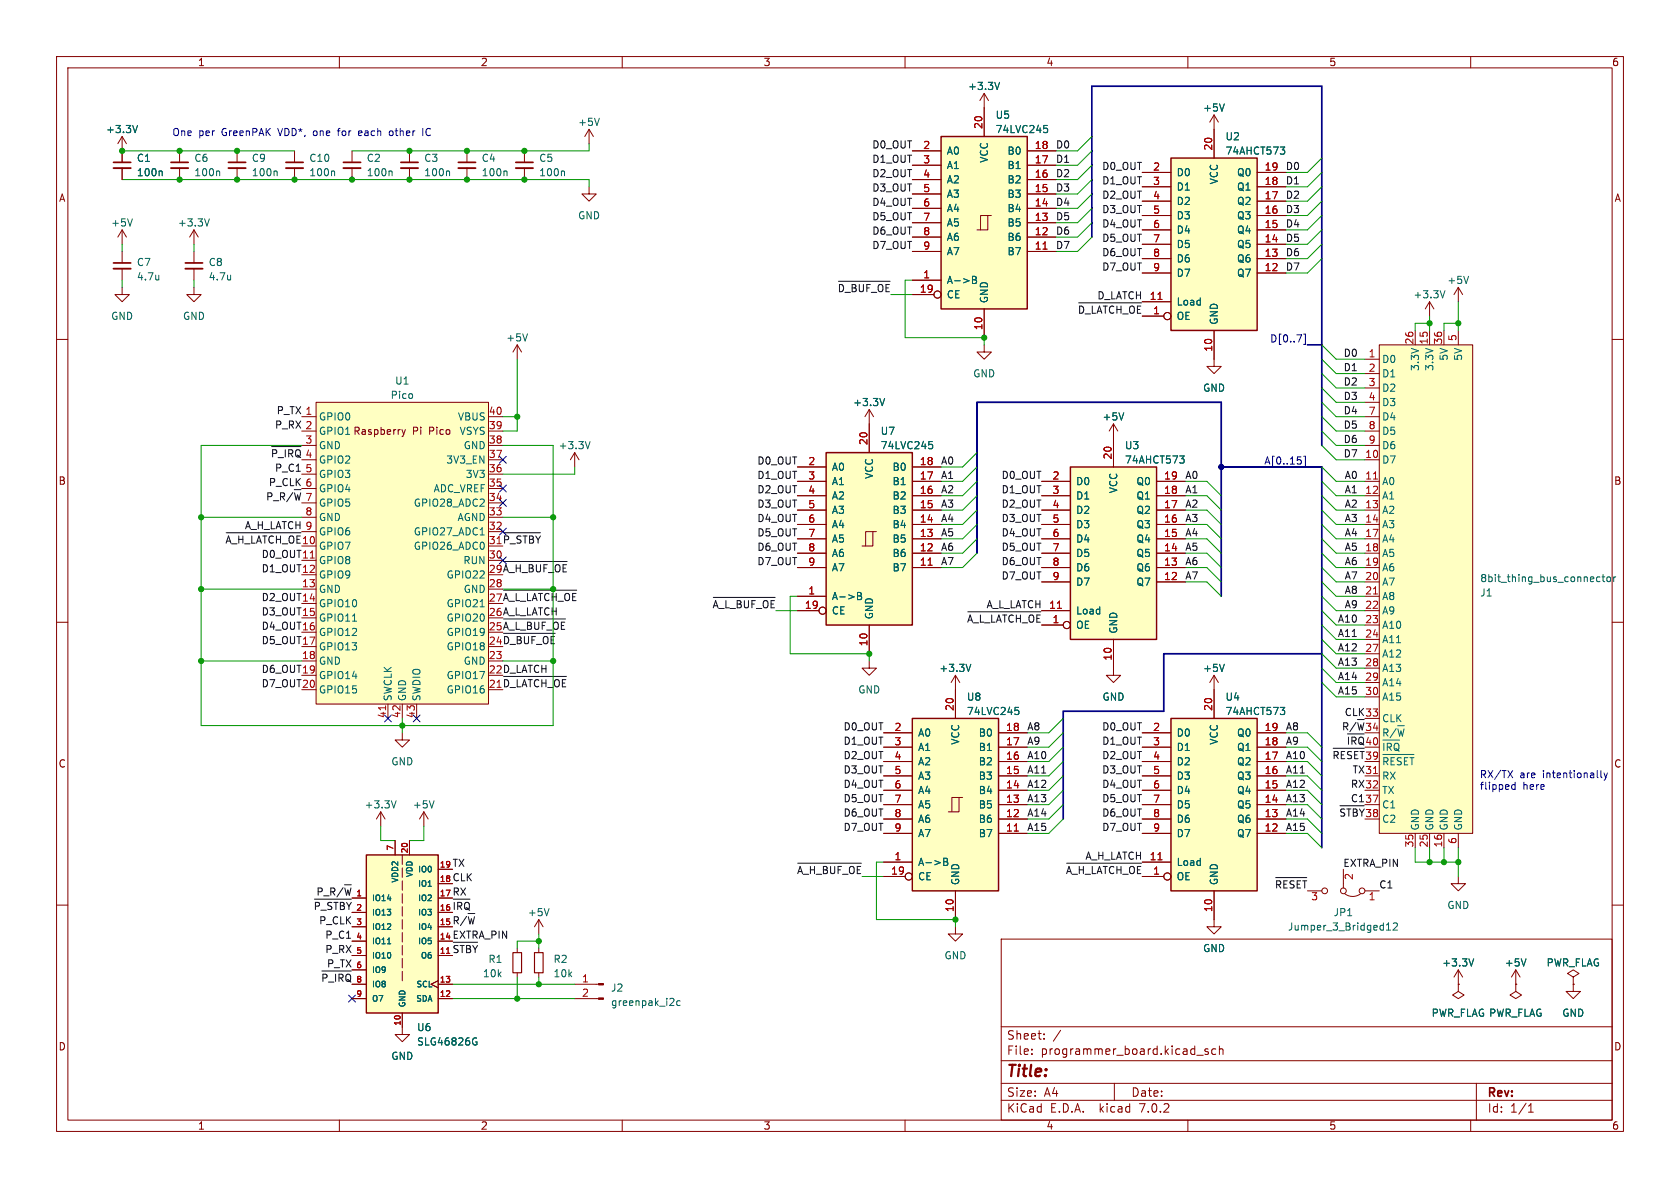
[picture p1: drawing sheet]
<svg xmlns="http://www.w3.org/2000/svg" width="297mm" height="210mm" viewBox="0 0 297 210" stroke-linecap="round" stroke-linejoin="round" font-family="sans-serif">
<g fill="none" stroke="#840000" stroke-width=".18">
<path d="M10 10h277v190h-277zM12 12h273v186h-273zM60 10v2M110 10v2M160 10v2M174 16.5l-.8 1.3M174 16.5v7.6M174 16.5l.8 1.3M210 10v2M260 10v2M21.6 24.1l-.8 1.3M21.6 24.1v4.6"/>
<path d="M21.6 29.7v2.1M21.6 24.1l.8 1.3M31.7 26.7v2M31.7 29.7v2.1M41.9 26.7v2M41.9 29.7v2.1M52.1 26.7v2M52.1 29.7v2.1M62.2 26.7v2M62.2 29.7v2.1M72.4 26.7v2M72.4 29.7v2.1"/>
<path d="M82.5 26.7v2M82.5 29.7v2.1M92.7 26.7v2M92.7 29.7v2.1M104.1 33v1.3h1.3l-1.3 1.3-1.2-1.3h1.2M104.1 22.9l-.7 1.2M104.1 22.9v2.5M104.1 22.9l.8 1.2M161.3 39.4h5.1M161.3 36.8h5.1M161.3 34.3h5.1M161.3 31.8h5.1"/>
<path d="M161.3 29.2h5.1M161.3 26.7h5.1M174.6 38.1h-1.2v2.5M175.3 38.1h-.7v2.5h-1.9M181.6 39.4h5.1M181.6 36.8h5.1M181.6 34.3h5.1M181.6 31.8h5.1M181.6 29.2h5.1M181.6 26.7h5.1M201.9 38.1h5.1M201.9 35.6h5.1"/>
<path d="M201.9 33h5.1M201.9 30.5h5.1M214.6 20.3v7.6M214.6 20.3l-.7 1.3M214.6 20.3l.8 1.3M222.2 38.1h5.1M222.2 35.6h5.1M222.2 33h5.1M222.2 30.5h5.1M10 60h2M21.6 50.8v1.3h1.3l-1.3 1.2-1.3-1.2h1.3M21.6 40.6v2.6"/>
<path d="M21.6 44.5v2M21.6 47.5v2M21.6 40.6l-.8 1.3M21.6 40.6l.8 1.3M34.3 50.8v1.3h1.3l-1.3 1.2-1.3-1.2h1.3M34.3 40.6l-.8 1.3M34.3 40.6v2.6M34.3 44.5v2M34.3 47.5v2M34.3 40.6l.8 1.3M161.3 49.5h5.1M161.3 44.5h5.1"/>
<path d="M161.3 41.9h5.1M161.3 52.1h3.8M174 54.6v5.1M181.6 44.5h5.1M181.6 41.9h5.1M201.9 55.9h3.8M201.9 53.3h5.1M201.9 48.3h5.1M201.9 45.7h5.1M201.9 43.2h5.1M201.9 40.6h5.1M214.6 58.4v6.4h1.3l-1.3 1.2-1.2-1.2h1.2"/>
<path d="M222.2 48.3h5.1M222.2 45.7h5.1M222.2 43.2h5.1M222.2 40.6h5.1M250.2 58.4v2.6M252.7 53.3v2.6M252.7 58.4v2.6M252.7 53.3l-.7 1.3M252.7 53.3l.8 1.3M255.3 58.4v2.6M257.8 50.8v2.5M257.8 58.4v2.6"/>
<path d="M257.8 50.8l-.8 1.3M257.8 50.8l.8 1.3M285 60h2M53.3 73.7h2.6M53.3 76.2h2.6M53.3 78.7h2.6M55.9 71.1h30.5v53.4h-30.5zM71.1 75.9l.3 .9M71.4 76.8l-.3 .4M71.7 75.9l-.3 .9M86.4 73.7h2.5M86.4 76.2h2.5"/>
<path d="M86.4 78.7h2.5M91.4 61v2.5M91.4 61l-.7 1.2M91.4 61l.8 1.2M153.7 72.4v7.6M153.7 72.4l-.8 1.3M153.7 72.4l.7 1.3M174 61v1.2h1.3l-1.3 1.3-1.3-1.3h1.3M196.8 74.9v7.7M196.8 74.9l-.7 1.3M196.8 74.9l.8 1.3M241.3 63.5h2.5"/>
<path d="M241.3 66h2.5M241.3 68.6h2.5M241.3 71.1h2.5M241.3 73.7h2.5M241.3 76.2h2.5M241.3 78.7h2.5M243.8 61h16.5v86.3h-16.5zM53.3 81.3h2.6M53.3 99.1h2.6M53.3 94h2.6M53.3 91.4h2.6M53.3 88.9h2.6"/>
<path d="M53.3 86.4h2.6M53.3 83.8h2.6M86.4 81.3h2.5M86.4 99.1h2.5M86.4 94h2.5M86.4 91.4h2.5M86.4 88.9h2.5M86.4 86.4h2.5M86.4 83.8h2.5M101.6 80l-.8 1.3M101.6 80v2.6M101.6 80l.8 1.3"/>
<path d="M141 85.1h5M141 87.6h5M141 90.2h5M141 92.7h5M141 95.3h5M141 97.8h5M141 82.6h5M154.3 94h-1.3v2.5M154.9 94h-.6v2.5h-1.9M161.3 85.1h5.1M161.3 87.6h5.1M161.3 90.2h5.1"/>
<path d="M161.3 92.7h5.1M161.3 95.3h5.1M161.3 97.8h5.1M161.3 82.6h5.1M184.1 85.1h5.1M184.1 87.6h5.1M184.1 90.2h5.1M184.1 92.7h5.1M184.1 95.3h5.1M184.1 97.8h5.1M204.5 85.1h5M204.5 87.6h5"/>
<path d="M204.5 90.2h5M204.5 92.7h5M204.5 95.3h5M204.5 97.8h5M241.3 85.1h2.5M241.3 81.3h2.5M241.3 87.6h2.5M241.3 90.2h2.5M241.3 92.7h2.5M241.3 95.3h2.5M241.3 97.8h2.5M10 110h2"/>
<path d="M53.3 101.6h2.6M53.3 104.1h2.6M53.3 106.7h2.6M53.3 109.2h2.6M53.3 111.8h2.6M53.3 114.3h2.6M53.3 116.8h2.6M53.3 119.4h2.6M86.4 104.1h2.5M86.4 116.8h2.5M141 100.3h5M141 105.4h5"/>
<path d="M141 108h3.8M153.7 116.8v1.3h1.2l-1.2 1.3-1.3-1.3h1.3M153.7 110.5v5.1M161.3 100.3h5.1M168.9 119.4v7.6M168.9 119.4l-.8 1.3M168.9 119.4l.8 1.3M184.1 100.3h5.1M184.1 102.9h5.1M184.1 108h5.1M184.1 110.5h3.9M196.8 113v6.4h1.3l-1.3 1.3-1.2-1.3h1.2"/>
<path d="M204.5 100.3h5M204.5 102.9h5M214.6 119.4l-.7 1.3M214.6 119.4v7.6M214.6 119.4l.8 1.3M241.3 100.3h2.5M241.3 102.9h2.5M241.3 105.4h2.5M241.3 108h2.5M241.3 110.5h2.5M241.3 113h2.5M241.3 115.6h2.5"/>
<path d="M241.3 118.1h2.5M285 110h2M53.3 121.9h2.6M68.6 124.5v2.5M71.1 129.5v1.3h1.3l-1.3 1.3-1.3-1.3h1.3M71.1 124.5v2.5M73.7 124.5v2.5M156.2 139.7h5.1M156.2 137.2h5.1M156.2 134.6h5.1M156.2 132.1h5.1M156.2 129.5h5.1"/>
<path d="M176.5 139.7h5.1M176.5 137.2h5.1M176.5 134.6h5.1M176.5 132.1h5.1M176.5 129.5h5.1M201.9 139.7h5.1M201.9 137.2h5.1M201.9 134.6h5.1M201.9 132.1h5.1M201.9 129.5h5.1M222.2 139.7h5.1M222.2 137.2h5.1"/>
<path d="M222.2 134.6h5.1M222.2 132.1h5.1M222.2 129.5h5.1M241.3 139.7h2.5M241.3 137.2h2.5M241.3 129.5h2.5M241.3 123.2h2.5M241.3 127h2.5M241.3 120.7h2.5M10 160h2M62.2 158.8h2.6M67.3 143.5l.8 1.3"/>
<path d="M67.3 143.5v2.6M67.3 143.5l-.8 1.3M69.8 148.6v2.5M72.4 148.6v2.5M74.9 143.5l.8 1.3M74.9 143.5v2.6M74.9 143.5l-.7 1.3M77.5 158.8h2.5M77.5 156.2h2.5M77.5 153.7h2.5M156.2 152.4h5.1M156.2 147.3h5.1"/>
<path d="M156.2 144.8h5.1M156.2 142.2h5.1M156.2 154.9h3.8M168.9 157.5v5.1M169.5 141h-1.2v2.5M170.2 141h-.7v2.5h-1.9M176.5 147.3h5.1M176.5 144.8h5.1M176.5 142.2h5.1M201.9 152.4h5.1M201.9 147.3h5.1M201.9 144.8h5.1"/>
<path d="M201.9 142.2h5.1M201.9 154.9h3.8M214.6 157.5v6.3h1.3l-1.3 1.3-1.2-1.3h1.2M222.2 147.3h5.1M222.2 144.8h5.1M222.2 142.2h5.1M237.5 153.7v3.3M237.7 158a2.26 2.26 0 0 0 2.8 0M241.3 142.2h2.5M241.3 157.5h2.5M250.2 147.3v2.6M252.7 147.3v2.6"/>
<path d="M255.3 147.3v2.6M257.8 154.9v1.3h1.3l-1.3 1.3-1.3-1.3h1.3M257.8 147.3v2.6M285 160h2M62.2 168.9h2.6M62.2 176.5h2.6M62.2 174h2.6M62.2 166.4h2.6M62.2 163.8h2.6M62.2 171.5h2.6M71.1 179.1v3.8h1.3l-1.3 1.3-1.3-1.3h1.3M77.5 173.4l-1.3 .6 1.3 .6"/>
<path d="M77.5 168.9h2.5M77.5 176.5h2.5M77.5 174h2.5M77.5 166.4h2.5M77.5 163.8h2.5M77.5 161.3h2.5M91.4 167.6v.8M91.4 172v.7M95.2 162.6l.8 1.2M95.2 162.6v2.5M95.2 167.6v.8M95.2 172v.7"/>
<path d="M95.2 162.6l-.7 1.2M101.6 176.5h4.2M101.6 174h4.2M168.9 163.8v1.3h1.3l-1.3 1.3-1.3-1.3h1.3M177 166h108v32h-108zM257.8 174v1.3l1 .6-1 .6-1-.6 1-.6M257.8 174h.1M257.8 171.5l-.8 1.2M257.8 171.5v2.5M257.8 171.5l.8 1.2M268 174v1.3l1 .6-1 .6-1-.6 1-.6M268 174h.1"/>
<path d="M268 171.5l-.8 1.2M268 171.5v2.5M268 171.5l.7 1.2M278.1 172.7l1-.6-1-.6-1 .6 1 .6v1.3M278.1 174h.1M278.1 174v1.3h1.3l-1.3 1.2-1.2-1.2h1.2M60 198v2M110 198v2M160 198v2M177 194.5h108M177 191.5h108M177 187.5h108"/>
<path d="M177 181.5h108M182.4 186.3v.1M182.4 185.5v.1M184.6 183.6v.1M184.6 182.8v.1M197 191.5v3M210 198v2M211.6 186.5h1.1M213.6 185.5l-.4-.1-.2 .2 .1 .2 .5 .2v.3h-.6M214.9 185.5l-.4-.1-.3 .3v.4l.2 .2h.5M215.6 185.5l.2-.1 .3 .1 .1 .9M215.6 184.9v1.5"/>
<path d="M260 198v2M261 191.5v6.5M270.2 196.6h.9M270.2 195.5l.4-.4v1.5"/>
<circle cx="165.7" cy="52.1" r=".63"/>
<circle cx="206.4" cy="55.9" r=".63"/>
<circle cx="145.4" cy="107.9" r=".63"/>
<circle cx="188.6" cy="110.5" r=".63"/>
<circle cx="160.7" cy="154.9" r=".63"/>
<circle cx="206.4" cy="154.9" r=".63"/>
<circle cx="234.2" cy="157.5" r=".51"/>
<circle cx="237.5" cy="157.5" r=".51"/>
<circle cx="240.8" cy="157.5" r=".51"/>
</g>
<g fill="#ffffc2" stroke="#ffffc2" stroke-width=".18">
<path d="M161.3 127h15.2v30.5h-15.2z"/>
<path d="M64.8 151.1h12.7v28h-12.7z"/>
<path d="M243.8 61h16.5v86.3h-16.5z"/>
<path d="M207 127h15.2v30.5h-15.2z"/>
<path d="M189.2 82.6h15.3v30.4h-15.3z"/>
<path d="M146 80h15.3v30.5h-15.3z"/>
<path d="M55.9 71.1h30.5v53.4h-30.5z"/>
<path d="M166.4 24.1h15.2v30.5h-15.2z"/>
<path d="M207 27.9h15.2v30.5h-15.2z"/>
</g>
<path d="M166.4 24.1h15.2v30.5h-15.2zM207 27.9h15.2v30.5h-15.2zM146 80h15.3v30.5h-15.3zM189.2 82.6h15.3v30.4h-15.3zM161.3 127h15.2v30.5h-15.2zM207 127h15.2v30.5h-15.2zM64.8 151.1h12.7v28h-12.7z" fill="none" stroke="#840000" stroke-width=".25"/>
<g fill="none" stroke="#006464" stroke-width=".18">
<path d="M176.7 14.6l-.4 1.2M216.4 18.4l-.4 1.2M23.4 38.7l-.4 1.3M24.3 22.2l-.4 1.2M28.5 30.2l.2 .2v.7M37 38.7l-.4 1.3M38.7 30.2l.1 .2v.7M48.8 30.2l.2 .2v.7M59 30.2l.2 .2v.7M69.1 30.2l.2 .2v.7M79.3 30.2l.2 .2v.7M89.5 30.2l.1 .2v.7"/>
<path d="M99.6 30.2l.2 .2v.7M106 20.9l-.5 1.3M184.5 22.2h.6M184.7 22.7h.3l.2 .2-.1 .5h-.4M226.3 26h.8l-.4 .5M226.9 26.5l.2 .2v.3l-.2 .3M93.3 59l-.5 1.3M171.9 48.8h.4l.3 .3-.3 .4 .3 .1v.3l-.2 .2h-.5zM171.9 49.5h.4M255.5 51.4l-.5 1.3M259.6 48.8l-.4 1.3M104.3 78.1l-.4 1.2"/>
<path d="M156.4 70.4l-.4 1.3M164.2 78.1h.6M164.3 78.5h.3l.3 .3-.1 .5h-.5M198.7 73l-.5 1.2M84.9 94.6h.7M208.6 80.6h.7l-.4 .5M209.1 81.1l.2 .2v.3l-.2 .3M84.9 107.3h.7M151.6 104.7h.4l.3 .3-.3 .3 .3 .2v.3l-.2 .2h-.5zM151.6 105.3h.4M171.6 117.4l-.4 1.3M216.4 117.4l-.4 1.3"/>
<path d="M282.5 102h.4M282.9 102.8h-.4M283.2 102h.5M283.4 101.6v1l.3 .2M284.1 102.1l.2-.1 .4 .1v.5l-.1 .2h-.3l-.2-.1zM285.3 102v.8M285.6 102l-.3 .2M179.5 125h.6M179.6 125.5h.3l.2 .3-.1 .5h-.4M226.3 125h.8l-.4 .5M226.9 125.5l.2 .3v.3l-.2 .2M244.5 133.4h5.5"/>
<path d="M244.5 130.8h2.9M244.7 131.4v1.3M244.7 133.9v1.3M245.3 131.4v1.3M245.4 129.1l-.3-.2h-.4v1.2M245.9 133.9v1.3M246.8 128.8l-1.1 1.6M247.1 128.9l.3 1.2M248.2 128.9l-.3 1.2M248.3 133.9v1.3M249.6 133.9v1.3M70 141.6l-.4 1.2"/>
<path d="M75.7 156.7h.6M76.7 141.6l-.4 1.2M166.8 151.7h.5l.2 .3-.2 .3 .2 .1 .1 .3-.3 .3h-.5zM166.8 152.3h.5M68.5 166.8h.6M97.1 160.6l-.5 1.3M120.2 177l-.3-.1-.3 .2 .2 .6h.4M245.1 164.4h.7M245.1 163.5l.4-.4v1.3M246.3 163.3l.5-.2 .2 .4-.7 .9h.7M260.5 169.5l-.4 1.3M269.8 169.5l-.4 1.3"/>
<path d="M84 183.5h.3M84.1 184.2h.2v.4l-.3 .1"/>
</g>
<path d="M184.4 44h.7M204.7 52.9h.7M54.9 98.7h.7M164.1 99.9h.7M242.8 84.7h.7M186.9 107.5h.8M242.8 105h.7M68.2 124.8v.7M242.8 136.8h.7M179.3 146.9h.7M204.7 152h.7M78.9 168.5h.6" fill="none" stroke="#a90000" stroke-width=".18"/>
<path d="M71.1 151.1v22.9" fill="none" stroke="#840000" stroke-width=".18" stroke-dasharray="1.7 .6"/>
<path d="M90.7 168.4h1.5v3.6h-1.5zM94.5 168.4h1.5v3.6h-1.5z" fill="none" stroke="#840000" stroke-width=".2"/>
<g fill="#840000" stroke="#840000" stroke-width=".18">
<path d="M105.8 176.4h.9v.3h-.9z"/>
<path d="M105.8 173.9h.9v.2h-.9z"/>
</g>
<path d="M20.1 29.7h3M30.2 29.7h3.1M40.4 29.7h3M50.5 29.7h3.1M60.7 29.7h3.1M70.9 29.7h3M81 29.7h3.1M91.2 29.7h3M20.1 47.5h3M32.8 47.5h3" fill="none" stroke="#840000" stroke-width=".33"/>
<path d="M20.1 28.7h3M30.2 28.7h3.1M40.4 28.7h3M50.5 28.7h3.1M60.7 28.7h3.1M70.9 28.7h3M81 28.7h3.1M91.2 28.7h3M20.1 46.5h3M32.8 46.5h3" fill="none" stroke="#840000" stroke-width=".3"/>
<g fill="none" stroke="#0f0f0f" stroke-width=".18">
<path d="M148.2 49.7h9.2M190.7 53.5h11.1M48 78.9h5.2M40 94.2h13.2M89 94.2h6.5M89 99.3h11.3M89 119.6h11.1M89 104.3h13M89 112h9.1M89 109.4h11M126.1 105.6h10.9M171.1 108.1h12.9"/>
<path d="M235.7 132.3h5.5M238.2 129.7h3M55.6 158.9h6.5M60.9 156.4h1.2M80.1 158.9h3M141 152.6h11.3M188.6 152.6h13.2M225.5 155.1h5.5M236.9 142.4h4.3M56.9 171.6h5.2M80.1 166.6h4.3"/>
</g>
<g fill="none" stroke="#000084" stroke-width=".18">
<path d="M230.5 59.1h.3v1.8h-.3M88.3 85.8l1.2 1.2M88.3 80.7l1.2 1.2M88.3 93.4l1.2 1.2M88.3 88.3l1.2 1.2M88.3 98.5l1.2 1.2M89.5 85.8l-1.2 1.2M89.5 80.7l-1.2 1.2M89.5 93.4l-1.2 1.2M89.5 88.3l-1.2 1.2M89.5 98.5l-1.2 1.2M230 81.4v.5"/>
<path d="M230.5 80.7h.3v1.8h-.3M68 126.4l1.2 1.2M69.2 126.4l-1.2 1.2M73.1 126.4l1.2 1.2M74.3 126.4l-1.2 1.2M61.6 175.9l1.2 1.2M62.8 175.9l-1.2 1.2"/>
</g>
<path d="M68.9 23.2l-.1 .2 .1 .5M74.7 22.7v1.3M266.6 136.2l.8 1.3M267.3 139.4l.2 .1h.3M267.4 136.2l-.8 1.3M267.8 138.3v1.2M267.8 138.8l-.3-.1-.2 .1M283 136.2v1.1l.2 .2M283.6 136.6l.3 .9M283.9 137.5l-.3 .4M284.2 136.6l-.3 .9" fill="none" stroke="#0000c2" stroke-width=".18"/>
<path d="M193 41.9v-26.7h40.7v63.5M231.1 61h2.6M172.7 97.8v-26.7h43.2v34.3M215.9 82.6h17.8v67.3M233.7 115.6h-28v10.1h-17.7v19.1" fill="none" stroke="#000084" stroke-width=".3"/>
<g fill="none" stroke="#009600" stroke-width=".18">
<path d="M21.6 31.8h82.5v1.2M21.6 26.7h30.5M104.1 25.4v1.3h-41.9M193 29.2l-2.5 2.6h-3.8M193 24.1l-2.5 2.6h-3.8M193 34.3l-2.5 2.5h-3.8M193 26.7l-2.5 2.5h-3.8M193 31.8l-2.5 2.5h-3.8M193 39.4l-2.5 2.5h-3.8M193 36.8l-2.5 2.6h-3.8M233.7 27.9l-2.6 2.6h-3.8M233.7 30.5l-2.6 2.5h-3.8"/>
<path d="M233.7 38.1l-2.6 2.5h-3.8M233.7 33l-2.6 2.6h-3.8M233.7 35.6l-2.6 2.5h-3.8M21.6 43.2v1.3M21.6 49.5v1.3M34.3 43.2v1.3M34.3 49.5v1.3M157.5 52.1h3.8M161.3 49.5h-1.3v10.2h14v1.3M193 41.9l-2.5 2.6h-3.8M233.7 40.6l-2.6 2.6h-3.8M233.7 43.2l-2.6 2.5h-3.8"/>
<path d="M233.7 45.7l-2.6 2.6h-3.8M252.7 55.9v2.5M252.7 57.2h-2.5v1.2M257.8 53.3v5.1M257.8 57.2h-2.5v1.2M53.3 78.7h-17.7v49.6h62.2v-49.6h-8.9M88.9 73.7h2.5M91.4 63.5v12.7h-2.5M233.7 76.2l2.5 2.5h5.1M233.7 66l2.5 2.6h5.1M233.7 63.5l2.5 2.5h5.1M233.7 78.7l2.5 2.6h5.1"/>
<path d="M233.7 61l2.5 2.5h5.1M233.7 71.1l2.5 2.6h5.1M233.7 73.7l2.5 2.5h5.1M233.7 68.6l2.5 2.5h5.1M35.6 91.4h17.7M88.9 91.4h8.9M101.6 82.6v1.2h-12.7M172.7 80l-2.5 2.6h-3.8M172.7 97.8l-2.5 2.5h-3.8M172.7 95.3l-2.5 2.5h-3.8M172.7 90.2l-2.5 2.5h-3.8M172.7 92.7l-2.5 2.6h-3.8"/>
<path d="M172.7 85.1l-2.5 2.5h-3.8M172.7 82.6l-2.5 2.5h-3.8M172.7 87.6l-2.5 2.6h-3.8M209.5 97.8h3.9l2.5 2.5M209.5 92.7h3.9l2.5 2.6M209.5 95.3h3.9l2.5 2.5M209.5 87.6h3.9l2.5 2.6M209.5 85.1h3.9l2.5 2.5M209.5 90.2h3.9l2.5 2.5M233.7 97.8l2.5 2.5h5.1M233.7 95.3l2.5 2.5h5.1M233.7 90.2l2.5 2.5h5.1"/>
<path d="M233.7 92.7l2.5 2.6h5.1M233.7 85.1l2.5 2.5h5.1M233.7 82.6l2.5 2.5h5.1M233.7 87.6l2.5 2.6h5.1M35.6 116.8h17.7M35.6 104.1h17.7M88.9 116.8h8.9M88.9 104.1h8.9M137.2 108h3.8M141 105.4h-1.3v10.2h14v1.2M209.5 100.3h3.9l2.5 2.6M209.5 102.9h3.9l2.5 2.5"/>
<path d="M233.7 113l2.5 2.6h5.1M233.7 102.9l2.5 2.5h5.1M233.7 105.4l2.5 2.6h5.1M233.7 100.3l2.5 2.6h5.1M233.7 108l2.5 2.5h5.1M233.7 115.6l2.5 2.5h5.1M233.7 118.1l2.5 2.6h5.1M233.7 110.5l2.5 2.5h5.1M71.1 127v2.5M188 129.5l-2.6 2.6h-3.8M188 132.1l-2.6 2.5h-3.8M188 127l-2.6 2.5h-3.8"/>
<path d="M188 134.6l-2.6 2.6h-3.8M188 137.2l-2.6 2.5h-3.8M188 139.7l-2.6 2.5h-3.8M227.3 132.1h3.8l2.6 2.5M227.3 134.6h3.8l2.6 2.6M227.3 129.5h3.8l2.6 2.6M227.3 137.2h3.8l2.6 2.5M227.3 139.7h3.8l2.6 2.5M233.7 120.7l2.5 2.5h5.1M67.3 146.1v2.5h2.5M74.9 146.1v2.5h-2.5M152.4 154.9h3.8"/>
<path d="M156.2 152.4h-1.3v10.2h14v1.2M188 142.2l-2.6 2.6h-3.8M188 144.8l-2.6 2.5h-3.8M227.3 144.8h3.8l2.6 2.5M227.3 147.3h3.8l2.6 2.6M227.3 142.2h3.8l2.6 2.6M250.2 149.9v2.5h7.6M252.7 149.9v2.5M255.3 149.9v2.5M257.8 149.9v5M80 176.5h21.6M80 174h21.6"/>
<path d="M91.4 172.7v3.8M95.2 166.4h-3.8v1.2M95.2 165.1v2.5M95.2 172.7v1.3"/>
</g>
<g fill="#009600" stroke="#009600" stroke-width=".18">
<circle cx="62.2" cy="31.8" r=".46"/>
<circle cx="52.1" cy="31.8" r=".46"/>
<circle cx="31.7" cy="26.7" r=".46"/>
<circle cx="21.6" cy="26.7" r=".46"/>
<circle cx="31.7" cy="31.8" r=".46"/>
<circle cx="41.9" cy="31.8" r=".46"/>
<circle cx="41.9" cy="26.7" r=".46"/>
<circle cx="72.4" cy="31.8" r=".46"/>
<circle cx="72.4" cy="26.7" r=".46"/>
<circle cx="95.2" cy="174" r=".46"/>
<circle cx="91.4" cy="176.5" r=".46"/>
<circle cx="95.2" cy="166.4" r=".46"/>
<circle cx="71.1" cy="128.3" r=".46"/>
<circle cx="35.6" cy="91.4" r=".46"/>
<circle cx="35.6" cy="104.1" r=".46"/>
<circle cx="35.6" cy="116.8" r=".46"/>
<circle cx="82.5" cy="31.8" r=".46"/>
<circle cx="91.4" cy="73.7" r=".46"/>
<circle cx="92.7" cy="26.7" r=".46"/>
<circle cx="92.7" cy="31.8" r=".46"/>
<circle cx="82.5" cy="26.7" r=".46"/>
<circle cx="257.8" cy="57.2" r=".46"/>
<circle cx="252.7" cy="57.2" r=".46"/>
<circle cx="252.7" cy="152.4" r=".46"/>
<circle cx="255.3" cy="152.4" r=".46"/>
<circle cx="257.8" cy="152.4" r=".46"/>
<circle cx="153.7" cy="115.6" r=".46"/>
<circle cx="97.8" cy="104.1" r=".46"/>
<circle cx="97.8" cy="91.4" r=".46"/>
<circle cx="97.8" cy="116.8" r=".46"/>
<circle cx="168.9" cy="162.6" r=".46"/>
<circle cx="174" cy="59.7" r=".46"/>
</g>
<circle cx="215.9" cy="82.6" r=".46" fill="#000084" stroke="#000084" stroke-width=".18"/>
<text font-size="2.8" fill="#840000" x="178" y="190.8">Title:</text>
<g font-size="2.1" fill="#840000">
<text x="178" y="183.9">Sheet:</text>
<text x="186.2" y="183.9">/</text>
<text x="178" y="186.6">File:</text>
<text x="184" y="186.6">programmer_board.kicad_sch</text>
<text x="178" y="196.8">KiCad</text>
<text x="178" y="194">Size:</text>
<text x="184.6" y="194">A4</text>
<text x="185.7" y="196.8">E.D.A.</text>
<text x="194.4" y="196.8">kicad</text>
<text x="200" y="194">Date:</text>
<text x="201.5" y="196.8">7.0.2</text>
<text x="263" y="194.2">Rev:</text>
<text x="263" y="196.8">Id:</text>
<text x="267" y="196.8">1/1</text>
</g>
<g font-size="1.8" fill="#840000">
<text x="35" y="11.8">1</text>
<text x="85" y="11.8">2</text>
<text x="135" y="11.8">3</text>
<text x="185" y="11.8">4</text>
<text x="235" y="11.8">5</text>
<text x="285" y="11.8">6</text>
<text x="10.4" y="35.8">A</text>
<text x="285.4" y="35.8">A</text>
<text x="72.9" y="77">Pi</text>
<text x="75.9" y="77">Pico</text>
<text x="10.3" y="85.8">B</text>
<text x="285.3" y="85.8">B</text>
<text x="10.3" y="135.8">C</text>
<text x="285.3" y="135.8">C</text>
<text x="55.3" y="160.9">~{P_STBY}</text>
<text x="10.3" y="185.8">D</text>
<text x="285.3" y="185.8">D</text>
<text x="35" y="199.8">1</text>
<text x="85" y="199.8">2</text>
<text x="135" y="199.8">3</text>
<text x="185" y="199.8">4</text>
<text x="235" y="199.8">5</text>
<text x="285" y="199.8">6</text>
</g>
<g font-size="1.8" fill="#006464">
<text x="171.1" y="16.1">+3.3V</text>
<text x="18.7" y="23.7">+3.3V</text>
<text x="102.1" y="22.4">+5V</text>
<text x="176" y="21.1">U5</text>
<text x="176" y="23.7">74LVC245</text>
<text x="212.6" y="19.9">+5V</text>
<text x="24.1" y="28.8">C1</text>
<text x="34.3" y="28.8">C6</text>
<text x="44.5" y="28.8">C9</text>
<text x="54.6" y="28.8">C10</text>
<text x="64.8" y="28.8">C2</text>
<text x="74.9" y="28.8">C3</text>
<text x="85.1" y="28.8">C4</text>
<text x="95.3" y="28.8">C5</text>
<text x="167.4" y="27.5">A0</text>
<text x="174.8" y="28.9" transform="rotate(-90 174.8 28.9)">VCC</text>
<text x="178" y="27.5">B0</text>
<text x="216.6" y="25">U2</text>
<text x="216.6" y="27.5">74AHCT573</text>
<text x="24.1" y="31.3">100n</text>
<text x="34.3" y="31.3">100n</text>
<text x="44.5" y="31.3">100n</text>
<text x="54.6" y="31.3">100n</text>
<text x="64.8" y="31.3">100n</text>
<text x="74.9" y="31.3">100n</text>
<text x="85.1" y="31.3">100n</text>
<text x="95.3" y="31.3">100n</text>
<text x="167.4" y="30">A1</text>
<text x="167.4" y="32.6">A2</text>
<text x="167.4" y="35.1">A3</text>
<text x="178" y="35.1">B3</text>
<text x="178" y="32.6">B2</text>
<text x="178" y="30">B1</text>
<text x="208" y="31.3">D0</text>
<text x="208" y="33.8">D1</text>
<text x="215.5" y="32.7" transform="rotate(-90 215.5 32.7)">VCC</text>
<text x="218.6" y="33.8">Q1</text>
<text x="218.6" y="31.3">Q0</text>
<text x="19.6" y="40.2">+5V</text>
<text x="31.4" y="40.2">+3.3V</text>
<text x="102.1" y="38.9">GND</text>
<text x="167.4" y="37.7">A4</text>
<text x="167.4" y="40.2">A5</text>
<text x="178" y="40.2">B5</text>
<text x="178" y="37.7">B4</text>
<text x="208" y="36.4">D2</text>
<text x="208" y="38.9">D3</text>
<text x="208" y="41.5">D4</text>
<text x="218.6" y="41.5">Q4</text>
<text x="218.6" y="38.9">Q3</text>
<text x="218.6" y="36.4">Q2</text>
<text x="24.1" y="47.2">C7</text>
<text x="36.8" y="47.2">C8</text>
<text x="167.4" y="42.7">A6</text>
<text x="167.4" y="45.3">A7</text>
<text x="178" y="45.3">B7</text>
<text x="178" y="42.7">B6</text>
<text x="208" y="44">D5</text>
<text x="208" y="46.5">D6</text>
<text x="218.6" y="46.5">Q6</text>
<text x="218.6" y="44">Q5</text>
<text x="24.1" y="49.7">4.7u</text>
<text x="36.8" y="49.7">4.7u</text>
<text x="167.4" y="50.4">A-&gt;B</text>
<text x="167.4" y="52.9">CE</text>
<text x="174.8" y="53.6" transform="rotate(-90 174.8 53.6)">GND</text>
<text x="208" y="49.1">D7</text>
<text x="218.6" y="49.1">Q7</text>
<text x="249.8" y="52.9">+3.3V</text>
<text x="255.8" y="50.4">+5V</text>
<text x="19.6" y="56.7">GND</text>
<text x="32.3" y="56.7">GND</text>
<text x="208" y="56.7">OE</text>
<text x="208" y="54.2">Load</text>
<text x="215.5" y="57.4" transform="rotate(-90 215.5 57.4)">GND</text>
<text x="89.4" y="60.5">+5V</text>
<text x="244.3" y="64.3">D0</text>
<text x="251" y="65.7" transform="rotate(-90 251 65.7)">3.3V</text>
<text x="253.6" y="65.7" transform="rotate(-90 253.6 65.7)">3.3V</text>
<text x="256.1" y="63.9" transform="rotate(-90 256.1 63.9)">5V</text>
<text x="258.6" y="63.9" transform="rotate(-90 258.6 63.9)">5V</text>
<text x="69" y="70.7">Pico</text>
<text x="69.8" y="68.1">U1</text>
<text x="150.8" y="71.9">+3.3V</text>
<text x="172" y="66.9">GND</text>
<text x="212.6" y="69.4">GND</text>
<text x="244.3" y="66.9">D1</text>
<text x="244.3" y="69.4">D2</text>
<text x="244.3" y="71.9">D3</text>
<text x="56.4" y="74.5">GPIO0</text>
<text x="56.4" y="77">GPIO1 Raspberry</text>
<text x="80.8" y="74.5">VBUS</text>
<text x="81.1" y="77">VSYS</text>
<text x="155.6" y="77">U7</text>
<text x="194.9" y="74.5">+5V</text>
<text x="244.3" y="74.5">D4</text>
<text x="244.3" y="77">D5</text>
<text x="56.4" y="79.6">GND</text>
<text x="56.4" y="82.1">GPIO2</text>
<text x="78.8" y="82.1">3V3_EN</text>
<text x="81.9" y="79.6">GND</text>
<text x="98.7" y="79.6">+3.3V</text>
<text x="147.1" y="83.4">A0</text>
<text x="155.6" y="79.6">74LVC245</text>
<text x="157.7" y="83.4">B0</text>
<text x="198.8" y="79.6">U3</text>
<text x="198.8" y="82.1">74AHCT573</text>
<text x="244.3" y="82.1">D7</text>
<text x="244.3" y="79.6">D6</text>
<text x="56.4" y="84.6">GPIO3</text>
<text x="56.4" y="87.2">GPIO4</text>
<text x="56.4" y="89.7">GPIO5</text>
<text x="73" y="89.7">GPIO28_ADC2</text>
<text x="76.5" y="87.2">ADC_VREF</text>
<text x="82.2" y="84.6">3V3</text>
<text x="147.1" y="85.9">A1</text>
<text x="147.1" y="88.5">A2</text>
<text x="154.5" y="84.8" transform="rotate(-90 154.5 84.8)">VCC</text>
<text x="157.7" y="88.5">B2</text>
<text x="157.7" y="85.9">B1</text>
<text x="190.2" y="85.9">D0</text>
<text x="190.2" y="88.5">D1</text>
<text x="197.7" y="87.3" transform="rotate(-90 197.7 87.3)">VCC</text>
<text x="200.8" y="88.5">Q1</text>
<text x="200.8" y="85.9">Q0</text>
<text x="244.3" y="85.9">A0</text>
<text x="244.3" y="88.5">A1</text>
<text x="56.4" y="92.3">GND</text>
<text x="56.4" y="94.8">GPIO6</text>
<text x="73" y="94.8">GPIO27_ADC1</text>
<text x="80.8" y="92.3">AGND</text>
<text x="147.1" y="91">A3</text>
<text x="147.1" y="93.5">A4</text>
<text x="157.7" y="93.5">B4</text>
<text x="157.7" y="91">B3</text>
<text x="190.2" y="91">D2</text>
<text x="190.2" y="93.5">D3</text>
<text x="200.8" y="93.5">Q3</text>
<text x="200.8" y="91">Q2</text>
<text x="244.3" y="91">A2</text>
<text x="244.3" y="93.5">A3</text>
<text x="56.4" y="97.3">GPIO7</text>
<text x="56.4" y="99.9">GPIO8</text>
<text x="73" y="97.3">GPIO26_ADC0</text>
<text x="81.8" y="99.9">RUN</text>
<text x="147.1" y="96.1">A5</text>
<text x="147.1" y="98.6">A6</text>
<text x="147.1" y="101.2">A7</text>
<text x="157.7" y="101.2">B7</text>
<text x="157.7" y="98.6">B6</text>
<text x="157.7" y="96.1">B5</text>
<text x="190.2" y="96.1">D4</text>
<text x="190.2" y="98.6">D5</text>
<text x="190.2" y="101.2">D6</text>
<text x="200.8" y="101.2">Q6</text>
<text x="200.8" y="98.6">Q5</text>
<text x="200.8" y="96.1">Q4</text>
<text x="244.3" y="101.2">A6</text>
<text x="244.3" y="96.1">A4</text>
<text x="244.3" y="98.6">A5</text>
<text x="56.4" y="102.4">GPIO9</text>
<text x="56.4" y="105">GND</text>
<text x="56.4" y="107.5">GPIO10</text>
<text x="78.8" y="107.5">GPIO21</text>
<text x="78.8" y="102.4">GPIO22</text>
<text x="81.9" y="105">GND</text>
<text x="147.1" y="106.2">A-&gt;B</text>
<text x="190.2" y="103.7">D7</text>
<text x="200.8" y="103.7">Q7</text>
<text x="244.3" y="103.7">A7</text>
<text x="244.3" y="106.2">A8</text>
<text x="261.6" y="105.6">J1</text>
<text x="261.6" y="103.1">8bit_thing_bus_connector</text>
<text x="56.4" y="110">GPIO11</text>
<text x="56.4" y="112.6">GPIO12</text>
<text x="78.8" y="112.6">GPIO19</text>
<text x="78.8" y="110">GPIO20</text>
<text x="147.1" y="108.8">CE</text>
<text x="154.5" y="109.5" transform="rotate(-90 154.5 109.5)">GND</text>
<text x="190.2" y="111.3">OE</text>
<text x="190.2" y="108.8">Load</text>
<text x="197.7" y="112" transform="rotate(-90 197.7 112)">GND</text>
<text x="244.3" y="108.8">A9</text>
<text x="244.3" y="111.3">A10</text>
<text x="244.3" y="113.9">A11</text>
<text x="56.4" y="115.1">GPIO13</text>
<text x="56.4" y="117.7">GND</text>
<text x="78.8" y="115.1">GPIO18</text>
<text x="81.9" y="117.7">GND</text>
<text x="166" y="118.9">+3.3V</text>
<text x="212.6" y="118.9">+5V</text>
<text x="244.3" y="116.4">A12</text>
<text x="244.3" y="118.9">A13</text>
<text x="56.4" y="120.2">GPIO14</text>
<text x="56.4" y="122.7">GPIO15</text>
<text x="69.4" y="124" transform="rotate(-90 69.4 124)">SWCLK</text>
<text x="71.9" y="124" transform="rotate(-90 71.9 124)">GND</text>
<text x="74.5" y="124" transform="rotate(-90 74.5 124)">SWDIO</text>
<text x="78.8" y="122.7">GPIO16</text>
<text x="78.8" y="120.2">GPIO17</text>
<text x="151.7" y="122.7">GND</text>
<text x="170.9" y="124">U8</text>
<text x="194.9" y="124">GND</text>
<text x="216.6" y="124">U4</text>
<text x="244.3" y="124">A15</text>
<text x="244.3" y="121.5">A14</text>
<text x="162.3" y="130.4">A0</text>
<text x="169.7" y="131.8" transform="rotate(-90 169.7 131.8)">VCC</text>
<text x="170.9" y="126.6">74LVC245</text>
<text x="172.9" y="130.4">B0</text>
<text x="208" y="130.4">D0</text>
<text x="215.5" y="131.8" transform="rotate(-90 215.5 131.8)">VCC</text>
<text x="216.6" y="126.6">74AHCT573</text>
<text x="218.6" y="130.4">Q0</text>
<text x="244.3" y="127.8">CLK</text>
<text x="244.3" y="131">R/~{W}</text>
<text x="69.1" y="135.4">GND</text>
<text x="162.3" y="132.9">A1</text>
<text x="162.3" y="135.4">A2</text>
<text x="162.3" y="138">A3</text>
<text x="172.9" y="138">B3</text>
<text x="172.9" y="135.4">B2</text>
<text x="172.9" y="132.9">B1</text>
<text x="208" y="132.9">D1</text>
<text x="208" y="135.4">D2</text>
<text x="208" y="138">D3</text>
<text x="218.6" y="138">Q3</text>
<text x="218.6" y="135.4">Q2</text>
<text x="218.6" y="132.9">Q1</text>
<text x="244.3" y="138">RX</text>
<text x="244.3" y="136.1">~{RESET}</text>
<text x="244.3" y="133.5">~{IRQ}</text>
<text x="64.4" y="143.1">+3.3V</text>
<text x="72.9" y="143.1">+5V</text>
<text x="162.3" y="140.5">A4</text>
<text x="162.3" y="143.1">A5</text>
<text x="172.9" y="143.1">B5</text>
<text x="172.9" y="140.5">B4</text>
<text x="208" y="140.5">D4</text>
<text x="208" y="143.1">D5</text>
<text x="218.6" y="143.1">Q5</text>
<text x="218.6" y="140.5">Q4</text>
<text x="244.3" y="140.5">TX</text>
<text x="244.3" y="143.1">C1</text>
<text x="162.3" y="145.6">A6</text>
<text x="162.3" y="148.1">A7</text>
<text x="172.9" y="148.1">B7</text>
<text x="172.9" y="145.6">B6</text>
<text x="208" y="145.6">D6</text>
<text x="208" y="148.1">D7</text>
<text x="218.6" y="148.1">Q7</text>
<text x="218.6" y="145.6">Q6</text>
<text x="244.3" y="145.6">C2</text>
<text x="251" y="146.8" transform="rotate(-90 251 146.8)">GND</text>
<text x="253.6" y="146.8" transform="rotate(-90 253.6 146.8)">GND</text>
<text x="256.1" y="146.8" transform="rotate(-90 256.1 146.8)">GND</text>
<text x="258.6" y="146.8" transform="rotate(-90 258.6 146.8)">GND</text>
<text x="162.3" y="153.2">A-&gt;B</text>
<text x="162.3" y="155.8">CE</text>
<text x="208" y="155.8">OE</text>
<text x="208" y="153.2">Load</text>
<text x="169.7" y="156.5" transform="rotate(-90 169.7 156.5)">GND</text>
<text x="215.5" y="156.5" transform="rotate(-90 215.5 156.5)">GND</text>
<text x="255.8" y="160.8">GND</text>
<text x="93.3" y="162.1">+5V</text>
<text x="227.6" y="164.7">Jumper_3_Bridged12</text>
<text x="235.7" y="162.1">JP1</text>
<text x="85.3" y="172.9">10k</text>
<text x="86.3" y="170.4">R1</text>
<text x="97.8" y="170.4">R2</text>
<text x="97.8" y="172.9">10k</text>
<text x="166.9" y="169.7">GND</text>
<text x="212.6" y="168.5">GND</text>
<text x="254.9" y="171">+3.3V</text>
<text x="266" y="171">+5V</text>
<text x="273.3" y="171">PWR_FLAG</text>
<text x="108" y="175.5">J2</text>
<text x="108" y="178">greenpak_i2c</text>
<text x="253" y="179.9">PWR_FLAG PWR_FLAG</text>
<text x="276.1" y="179.9">GND</text>
<text x="73.7" y="182.4">U6</text>
<text x="73.7" y="185">SLG46826G</text>
<text x="69.1" y="187.5">GND</text>
</g>
<g font-size="1.8" fill="#a90000">
<text x="173.7" y="22.9" transform="rotate(-90 173.7 22.9)">20</text>
<text x="163.2" y="26.4">2</text>
<text x="163.2" y="29">3</text>
<text x="182.9" y="29">17</text>
<text x="182.9" y="26.4">18</text>
<text x="214.4" y="26.7" transform="rotate(-90 214.4 26.7)">20</text>
<text x="163.2" y="31.5">4</text>
<text x="163.2" y="34">5</text>
<text x="182.9" y="34">15</text>
<text x="182.9" y="31.5">16</text>
<text x="203.8" y="30.2">2</text>
<text x="203.8" y="32.8">3</text>
<text x="203.8" y="35.3">4</text>
<text x="223.5" y="35.3">17</text>
<text x="223.5" y="32.8">18</text>
<text x="223.5" y="30.2">19</text>
<text x="163.2" y="36.6">6</text>
<text x="163.2" y="39.1">7</text>
<text x="163.2" y="41.7">8</text>
<text x="182.9" y="41.7">12</text>
<text x="182.9" y="39.1">13</text>
<text x="182.9" y="36.6">14</text>
<text x="203.8" y="37.8">5</text>
<text x="203.8" y="40.4">6</text>
<text x="223.5" y="40.4">15</text>
<text x="223.5" y="37.8">16</text>
<text x="163.2" y="44.2">9</text>
<text x="182.9" y="44.2">11</text>
<text x="203.8" y="42.9">7</text>
<text x="203.8" y="45.5">8</text>
<text x="223.5" y="45.5">13</text>
<text x="223.5" y="42.9">14</text>
<text x="162.6" y="51.8">19</text>
<text x="163.2" y="49.3">1</text>
<text x="203.2" y="53.1">11</text>
<text x="203.8" y="48">9</text>
<text x="223.5" y="48">12</text>
<text x="173.7" y="58.4" transform="rotate(-90 173.7 58.4)">10</text>
<text x="203.8" y="55.6">1</text>
<text x="214.4" y="62.2" transform="rotate(-90 214.4 62.2)">10</text>
<text x="241.9" y="63.2">1</text>
<text x="241.9" y="65.8">2</text>
<text x="249.9" y="61" transform="rotate(-90 249.9 61)">26</text>
<text x="252.5" y="61" transform="rotate(-90 252.5 61)">15</text>
<text x="255" y="61" transform="rotate(-90 255 61)">36</text>
<text x="257.6" y="60.4" transform="rotate(-90 257.6 60.4)">5</text>
<text x="241.9" y="68.3">3</text>
<text x="241.9" y="70.9">4</text>
<text x="86.4" y="75.9">39</text>
<text x="86.4" y="73.4">40</text>
<text x="241.9" y="73.4">7</text>
<text x="241.9" y="75.9">8</text>
<text x="53.9" y="78.5">3</text>
<text x="53.9" y="81">4</text>
<text x="53.9" y="83.6">5</text>
<text x="86.4" y="83.6">36</text>
<text x="86.4" y="81">37</text>
<text x="86.4" y="78.5">38</text>
<text x="142.8" y="82.3">2</text>
<text x="153.4" y="78.7" transform="rotate(-90 153.4 78.7)">20</text>
<text x="162.6" y="82.3">18</text>
<text x="196.6" y="81.3" transform="rotate(-90 196.6 81.3)">20</text>
<text x="241.3" y="81">10</text>
<text x="241.9" y="78.5">9</text>
<text x="53.9" y="88.6">7</text>
<text x="86.4" y="88.6">34</text>
<text x="86.4" y="86.1">35</text>
<text x="142.8" y="84.8">3</text>
<text x="142.8" y="87.4">4</text>
<text x="142.8" y="89.9">5</text>
<text x="162.6" y="89.9">15</text>
<text x="162.6" y="87.4">16</text>
<text x="162.6" y="84.8">17</text>
<text x="186" y="84.8">2</text>
<text x="186" y="87.4">3</text>
<text x="186" y="89.9">4</text>
<text x="205.7" y="89.9">17</text>
<text x="205.7" y="87.4">18</text>
<text x="205.7" y="84.8">19</text>
<text x="241.3" y="84.8">11</text>
<text x="241.3" y="87.4">12</text>
<text x="241.3" y="89.9">13</text>
<text x="53.9" y="91.2">8</text>
<text x="86.4" y="93.7">32</text>
<text x="86.4" y="91.2">33</text>
<text x="142.8" y="92.5">6</text>
<text x="142.8" y="95">7</text>
<text x="162.6" y="95">13</text>
<text x="162.6" y="92.5">14</text>
<text x="186" y="92.5">5</text>
<text x="186" y="95">6</text>
<text x="205.7" y="95">15</text>
<text x="205.7" y="92.5">16</text>
<text x="241.3" y="92.5">14</text>
<text x="241.3" y="95">17</text>
<text x="53.3" y="96.3">10</text>
<text x="86.4" y="98.8">30</text>
<text x="142.8" y="97.5">8</text>
<text x="142.8" y="100.1">9</text>
<text x="162.6" y="100.1">11</text>
<text x="162.6" y="97.5">12</text>
<text x="186" y="97.5">7</text>
<text x="186" y="100.1">8</text>
<text x="205.7" y="100.1">13</text>
<text x="205.7" y="97.5">14</text>
<text x="241.3" y="100.1">19</text>
<text x="241.3" y="97.5">18</text>
<text x="53.3" y="103.9">13</text>
<text x="86.4" y="103.9">28</text>
<text x="142.2" y="107.7">19</text>
<text x="142.8" y="105.2">1</text>
<text x="185.4" y="107.7">11</text>
<text x="186" y="102.6">9</text>
<text x="205.7" y="102.6">12</text>
<text x="241.3" y="102.6">20</text>
<text x="241.3" y="105.2">21</text>
<text x="241.3" y="107.7">22</text>
<text x="186" y="110.2">1</text>
<text x="241.3" y="110.2">23</text>
<text x="241.3" y="112.8">24</text>
<text x="53.3" y="116.6">18</text>
<text x="86.4" y="116.6">23</text>
<text x="153.4" y="114.3" transform="rotate(-90 153.4 114.3)">10</text>
<text x="196.6" y="116.8" transform="rotate(-90 196.6 116.8)">10</text>
<text x="241.3" y="115.3">27</text>
<text x="241.3" y="117.9">28</text>
<text x="168.7" y="125.7" transform="rotate(-90 168.7 125.7)">20</text>
<text x="214.4" y="125.7" transform="rotate(-90 214.4 125.7)">20</text>
<text x="241.3" y="122.9">30</text>
<text x="241.3" y="120.4">29</text>
<text x="68.3" y="127" transform="rotate(-90 68.3 127)">41</text>
<text x="70.9" y="127" transform="rotate(-90 70.9 127)">42</text>
<text x="73.4" y="127" transform="rotate(-90 73.4 127)">43</text>
<text x="158.1" y="129.3">2</text>
<text x="158.1" y="131.8">3</text>
<text x="177.8" y="131.8">17</text>
<text x="177.8" y="129.3">18</text>
<text x="203.8" y="129.3">2</text>
<text x="203.8" y="131.8">3</text>
<text x="223.5" y="131.8">18</text>
<text x="223.5" y="129.3">19</text>
<text x="158.1" y="134.4">4</text>
<text x="158.1" y="136.9">5</text>
<text x="177.8" y="136.9">15</text>
<text x="177.8" y="134.4">16</text>
<text x="203.8" y="134.4">4</text>
<text x="203.8" y="136.9">5</text>
<text x="223.5" y="136.9">16</text>
<text x="223.5" y="134.4">17</text>
<text x="158.1" y="139.4">6</text>
<text x="158.1" y="142">7</text>
<text x="177.8" y="142">13</text>
<text x="177.8" y="139.4">14</text>
<text x="203.8" y="139.4">6</text>
<text x="203.8" y="142">7</text>
<text x="223.5" y="142">14</text>
<text x="223.5" y="139.4">15</text>
<text x="241.3" y="142">37</text>
<text x="158.1" y="144.5">8</text>
<text x="158.1" y="147.1">9</text>
<text x="177.8" y="147.1">11</text>
<text x="177.8" y="144.5">12</text>
<text x="203.8" y="144.5">8</text>
<text x="203.8" y="147.1">9</text>
<text x="223.5" y="147.1">12</text>
<text x="223.5" y="144.5">13</text>
<text x="249.9" y="149.9" transform="rotate(-90 249.9 149.9)">35</text>
<text x="252.5" y="149.9" transform="rotate(-90 252.5 149.9)">25</text>
<text x="255" y="149.9" transform="rotate(-90 255 149.9)">16</text>
<text x="257.6" y="149.3" transform="rotate(-90 257.6 149.3)">6</text>
<text x="157.5" y="154.7">19</text>
<text x="158.1" y="152.1">1</text>
<text x="203.2" y="152.1">11</text>
<text x="203.8" y="154.7">1</text>
<text x="239.4" y="155.6" transform="rotate(-90 239.4 155.6)">2</text>
<text x="168.7" y="161.3" transform="rotate(-90 168.7 161.3)">10</text>
<text x="214.4" y="161.3" transform="rotate(-90 214.4 161.3)">10</text>
<text x="231.7" y="159.4">3</text>
<text x="241.9" y="159.4">1</text>
<text x="102.8" y="173.7">1</text>
<text x="102.8" y="176.3">2</text>
</g>
<g font-size="1.8" fill="#0000c2">
<text x="30.5" y="24.1">One</text>
<text x="35.1" y="24.1">per</text>
<text x="39.3" y="24.1">GreenPAK</text>
<text x="49.4" y="24.1">VDD*,</text>
<text x="55.7" y="24.1">one</text>
<text x="60.1" y="24.1">for</text>
<text x="63.9" y="24.1">each</text>
<text x="69.5" y="24.1">other</text>
<text x="75.5" y="24.1">IC</text>
<text x="261.6" y="137.6">RX/TX</text>
<text x="268.7" y="137.6">are</text>
<text x="272.8" y="137.6">intentionally</text>
<text x="261.6" y="139.7">flipped</text>
<text x="269.2" y="139.7">here</text>
</g>
<g font-size="1.8" fill="#0f0f0f">
<text x="154.1" y="26.3">D0_OUT</text>
<text x="154.1" y="28.9">D1_OUT</text>
<text x="186.7" y="28.9">D1</text>
<text x="186.7" y="26.3">D0</text>
<text x="154.1" y="33.9">D3_OUT</text>
<text x="154.1" y="31.4">D2_OUT</text>
<text x="186.7" y="33.9">D3</text>
<text x="186.7" y="31.4">D2</text>
<text x="194.7" y="35.2">D2_OUT</text>
<text x="194.7" y="30.1">D0_OUT</text>
<text x="194.7" y="32.7">D1_OUT</text>
<text x="227.3" y="35.2">D2</text>
<text x="227.3" y="30.1">D0</text>
<text x="227.3" y="32.7">D1</text>
<text x="154.1" y="39">D5_OUT</text>
<text x="154.1" y="36.5">D4_OUT</text>
<text x="154.1" y="41.6">D6_OUT</text>
<text x="186.7" y="36.5">D4</text>
<text x="186.7" y="39">D5</text>
<text x="186.7" y="41.6">D6</text>
<text x="194.7" y="40.3">D4_OUT</text>
<text x="194.7" y="37.8">D3_OUT</text>
<text x="227.3" y="37.8">D3</text>
<text x="227.3" y="40.3">D4</text>
<text x="154.1" y="44.1">D7_OUT</text>
<text x="186.7" y="44.1">D7</text>
<text x="194.7" y="47.9">D7_OUT</text>
<text x="194.7" y="42.8">D5_OUT</text>
<text x="194.7" y="45.4">D6_OUT</text>
<text x="227.3" y="47.9">D7</text>
<text x="227.3" y="45.4">D6</text>
<text x="227.3" y="42.8">D5</text>
<text x="148" y="51.7">~{D_BUF_OE}</text>
<text x="193.9" y="53">D_LATCH</text>
<text x="190.4" y="55.5">~{D_LATCH_OE}1</text>
<text x="237.4" y="65.7">D1</text>
<text x="237.4" y="63.2">D0</text>
<text x="237.4" y="68.2">D2</text>
<text x="237.4" y="70.8">D3</text>
<text x="48.5" y="75.9">P_RX 2</text>
<text x="48.8" y="73.3">P_TX 1</text>
<text x="237.4" y="73.3">D4</text>
<text x="237.4" y="75.9">D5</text>
<text x="47.8" y="80.9">~{P_IRQ}</text>
<text x="48.5" y="83.5">P_C1</text>
<text x="133.8" y="82.2">D0_OUT</text>
<text x="166.4" y="82.2">A0</text>
<text x="237.4" y="80.9">D7</text>
<text x="237.4" y="78.4">D6</text>
<text x="46.9" y="88.6">P_R/~{W}</text>
<text x="47.4" y="86">P_CLK 6</text>
<text x="133.8" y="89.8">D3_OUT</text>
<text x="133.8" y="87.3">D2_OUT</text>
<text x="133.8" y="84.7">D1_OUT</text>
<text x="166.4" y="89.8">A3</text>
<text x="166.4" y="87.3">A2</text>
<text x="166.4" y="84.7">A1</text>
<text x="176.9" y="89.8">D2_OUT</text>
<text x="176.9" y="87.3">D1_OUT</text>
<text x="176.9" y="84.7">D0_OUT</text>
<text x="209.5" y="87.3">A1</text>
<text x="209.5" y="89.8">A2</text>
<text x="209.5" y="84.7">A0</text>
<text x="237.6" y="89.8">A2</text>
<text x="237.6" y="87.3">A1</text>
<text x="237.6" y="84.7">A0</text>
<text x="43.2" y="93.6">A_H_LATCH 9</text>
<text x="133.8" y="92.4">D4_OUT</text>
<text x="133.8" y="94.9">D5_OUT</text>
<text x="166.4" y="92.4">A4</text>
<text x="166.4" y="94.9">A5</text>
<text x="176.9" y="92.4">D3_OUT</text>
<text x="176.9" y="94.9">D4_OUT</text>
<text x="209.5" y="92.4">A3</text>
<text x="209.5" y="94.9">A4</text>
<text x="237.6" y="94.9">A4</text>
<text x="237.6" y="92.4">A3</text>
<text x="39.7" y="96.2">~{A_H_LATCH_OE}</text>
<text x="46.1" y="98.7">D0_OUT11</text>
<text x="46.1" y="101.3">D1_OUT12</text>
<text x="86.4" y="101.3">29 ~{A_H_BUF_OE}</text>
<text x="86.4" y="96.3">31 ~{P_STBY}</text>
<text x="133.8" y="97.4">D6_OUT</text>
<text x="133.8" y="100">D7_OUT</text>
<text x="166.4" y="97.4">A6</text>
<text x="166.4" y="100">A7</text>
<text x="176.9" y="97.4">D5_OUT</text>
<text x="176.9" y="100">D6_OUT</text>
<text x="209.5" y="100">A6</text>
<text x="209.5" y="97.4">A5</text>
<text x="237.6" y="97.4">A5</text>
<text x="237.6" y="100">A6</text>
<text x="46.1" y="106.3">D2_OUT14</text>
<text x="86.4" y="106.4">27 ~{A_L_LATCH_OE}</text>
<text x="125.8" y="107.6">~{A_L_BUF_OE}</text>
<text x="174.3" y="107.6">A_L_LATCH 11</text>
<text x="176.9" y="102.5">D7_OUT</text>
<text x="209.5" y="102.5">A7</text>
<text x="237.6" y="107.6">A9</text>
<text x="237.6" y="105.1">A8</text>
<text x="237.6" y="102.5">A7</text>
<text x="46.1" y="111.4">D4_OUT16</text>
<text x="46.1" y="114">D5_OUT17</text>
<text x="46.1" y="108.9">D3_OUT15</text>
<text x="86.4" y="111.5">25 ~{A_L_BUF_OE}</text>
<text x="86.4" y="109">26 A_L_LATCH</text>
<text x="170.8" y="110.1">~{A_L_LATCH_OE}1</text>
<text x="236.4" y="110.1">A10</text>
<text x="236.4" y="112.7">A11</text>
<text x="46.1" y="119">D6_OUT19</text>
<text x="86.4" y="119.1">22 D_LATCH</text>
<text x="86.4" y="114">24 ~{D_BUF_OE}</text>
<text x="236.4" y="117.8">A13</text>
<text x="236.4" y="115.2">A12</text>
<text x="46.1" y="121.6">D7_OUT20</text>
<text x="86.4" y="121.7">21 ~{D_LATCH_OE}</text>
<text x="236.4" y="120.3">A14</text>
<text x="236.4" y="122.8">A15</text>
<text x="149" y="129.2">D0_OUT</text>
<text x="149" y="131.7">D1_OUT</text>
<text x="181.6" y="131.7">A9</text>
<text x="181.6" y="129.2">A8</text>
<text x="194.7" y="129.2">D0_OUT</text>
<text x="194.7" y="131.7">D1_OUT</text>
<text x="227.3" y="129.2">A8</text>
<text x="227.3" y="131.7">A9</text>
<text x="237.1" y="129.2">R/~{W}</text>
<text x="237.6" y="126.7">CLK33</text>
<text x="238" y="131.7">~{IRQ}</text>
<text x="241.3" y="129.3">34</text>
<text x="241.3" y="131.8">40</text>
<text x="149" y="134.3">D2_OUT</text>
<text x="149" y="136.8">D3_OUT</text>
<text x="181.6" y="134.3">A10</text>
<text x="181.6" y="136.8">A11</text>
<text x="194.7" y="136.8">D3_OUT</text>
<text x="194.7" y="134.3">D2_OUT</text>
<text x="227.3" y="136.8">A11</text>
<text x="227.3" y="134.3">A10</text>
<text x="235.4" y="134.3">~{RESET}</text>
<text x="239" y="136.8">TX31</text>
<text x="241.3" y="134.4">39</text>
<text x="149" y="141.9">D5_OUT</text>
<text x="149" y="139.4">D4_OUT</text>
<text x="181.6" y="141.9">A13</text>
<text x="181.6" y="139.4">A12</text>
<text x="194.7" y="139.4">D4_OUT</text>
<text x="194.7" y="141.9">D5_OUT</text>
<text x="227.3" y="141.9">A13</text>
<text x="227.3" y="139.4">A12</text>
<text x="238.7" y="139.4">RX32</text>
<text x="238.7" y="141.9">C1</text>
<text x="149" y="147">D7_OUT</text>
<text x="149" y="144.4">D6_OUT</text>
<text x="181.6" y="144.4">A14</text>
<text x="181.6" y="147">A15</text>
<text x="194.7" y="147">D7_OUT</text>
<text x="194.7" y="144.4">D6_OUT</text>
<text x="227.3" y="147">A15</text>
<text x="227.3" y="144.4">A14</text>
<text x="236.6" y="144.4">~{STBY}</text>
<text x="241.3" y="144.5">38</text>
<text x="80" y="155.9">CLK</text>
<text x="80" y="153.3">TX</text>
<text x="140.8" y="154.6">~{A_H_BUF_OE}</text>
<text x="188.3" y="154.6">~{A_H_LATCH_OE}1</text>
<text x="191.8" y="152.1">A_H_LATCH 11</text>
<text x="237.5" y="153.3">EXTRA_PIN</text>
<text x="55.8" y="158.4">P_R/~{W}</text>
<text x="80" y="158.4">RX</text>
<text x="80" y="160.9">~{IRQ}</text>
<text x="225.3" y="157.1">~{RESET}</text>
<text x="243.8" y="157.1">C1</text>
<text x="56.3" y="163.5">P_CLK</text>
<text x="57.4" y="166">P_C1</text>
<text x="80" y="166">EXTRA_PIN</text>
<text x="80" y="163.5">R/~{W}</text>
<text x="56.7" y="173.6">~{P_IRQ}</text>
<text x="57.4" y="168.6">P_RX</text>
<text x="57.7" y="171.1">P_TX</text>
<text x="80" y="168.6">~{STBY}</text>
</g>
<g font-size="1.8" fill="#000084">
<text x="224.4" y="60.6">D[0..7]</text>
<text x="223.4" y="82.2">A[0..15]</text>
</g>
<g font-size="1.4" fill="#a90000">
<text x="69.6" y="150.4" transform="rotate(-90 69.6 150.4)">7</text>
<text x="72.1" y="150.9" transform="rotate(-90 72.1 150.9)">20</text>
<text x="77.7" y="156">18</text>
<text x="77.7" y="153.4">19</text>
<text x="62.9" y="158.5">1</text>
<text x="62.9" y="161">2</text>
<text x="77.7" y="161">16</text>
<text x="77.7" y="158.5">17</text>
<text x="62.9" y="163.6">3</text>
<text x="62.9" y="166.1">4</text>
<text x="77.7" y="166.1">14</text>
<text x="77.7" y="163.6">15</text>
<text x="62.9" y="168.7">5</text>
<text x="62.9" y="171.2">6</text>
<text x="62.9" y="173.7">8</text>
<text x="77.7" y="168.7">11</text>
<text x="77.7" y="173.7">13</text>
<text x="62.9" y="176.3">9</text>
<text x="77.7" y="176.3">12</text>
<text x="70.9" y="181.4" transform="rotate(-90 70.9 181.4)">10</text>
</g>
<g font-size="1.4" fill="#006464">
<text x="73.1" y="155.2" transform="rotate(-90 73.1 155.2)">VDD</text>
<text x="73.8" y="154.4">IO0</text>
<text x="65.8" y="159.4">IO14</text>
<text x="65.8" y="162">IO13</text>
<text x="70.5" y="156.2" transform="rotate(-90 70.5 156.2)">VDD2</text>
<text x="73.8" y="162">IO3</text>
<text x="73.8" y="159.4">IO2</text>
<text x="73.8" y="156.9">IO1</text>
<text x="65.8" y="164.5">IO12</text>
<text x="65.8" y="167.1">IO11</text>
<text x="73.8" y="167.1">IO5</text>
<text x="73.8" y="164.5">IO4</text>
<text x="65.8" y="169.6">IO10</text>
<text x="65.8" y="172.1">IO9</text>
<text x="74.2" y="169.6">O6</text>
<text x="65.8" y="174.7">IO8</text>
<text x="65.8" y="177.2">O7</text>
<text x="71.8" y="178.1" transform="rotate(-90 71.8 178.1)">GND</text>
<text x="73.4" y="177.2">SDA</text>
<text x="73.5" y="174.7">SCL</text>
</g>
</svg>
